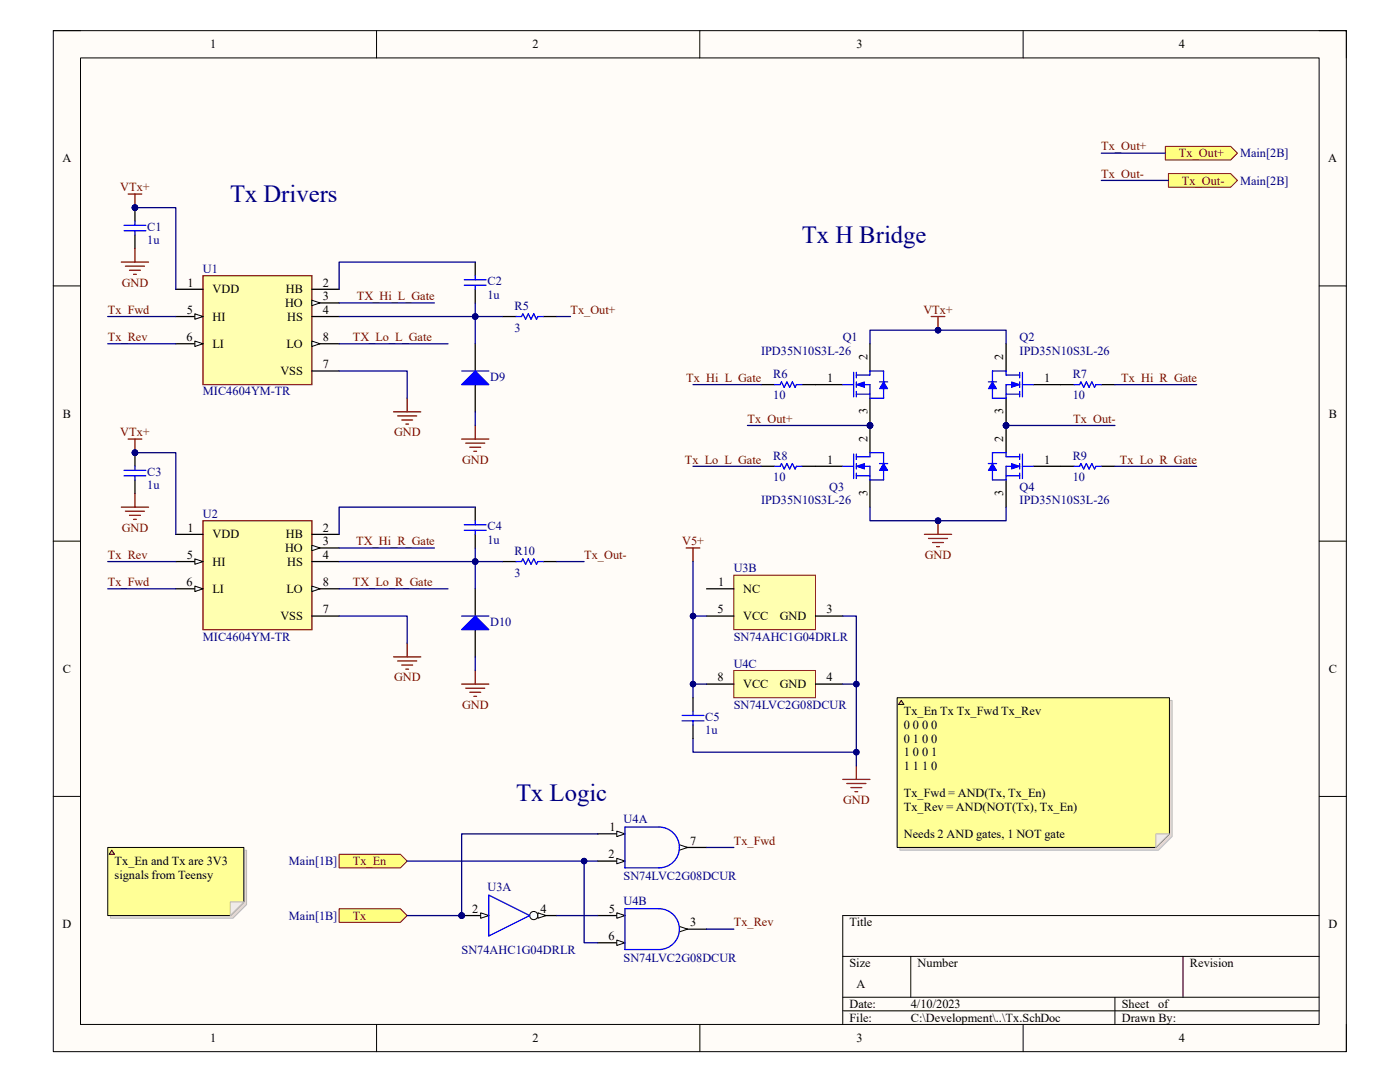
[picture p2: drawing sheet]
<svg xmlns="http://www.w3.org/2000/svg" width="279mm" height="216mm" viewBox="0 0 279 216" stroke-linecap="round" stroke-linejoin="round" font-family="sans-serif">
<path d="M10.6 6.1h258.1v203.7h-258.1z" fill-rule="evenodd" fill="#fffcf8"/>
<path d="M10.6 6.1h258.1v203.7h-258.1z" fill="none" stroke="#000" stroke-width=".2"/>
<path d="M16.1 11.6h247.2v192.8h-247.2z" fill-rule="evenodd" fill="#fffcf8"/>
<g fill="none" stroke="#000" stroke-width=".2">
<path d="M10.6 6.1h5.5M16.1 11.6h247.2v192.8h-247.2zM75.1 6.1v5.4M139.7 6.1v5.5M204.2 6.1v5.5M263.3 6.1h5.4v5.5M10.6 57h5.5M263.3 57.1h5.4M10.6 108h5.5M263.3 108h5.4M10.6 158.9h5.5M263.3 158.9h5.4"/>
<path d="M168.2 190.8h95.1M168.2 199h95.1M181.8 190.8v8.2M222.5 199v5.4M236.1 190.8v8.2M263.3 182.7h-95.1v21.7M75.2 204.4v5.4M139.7 204.4v5.4M168.2 201.7h95.1M204.2 204.4v5.4M268.7 204.4v5.4"/>
</g>
<path d="M185.8 63.2h2.8M187.2 63.2v2.7" fill="none" stroke="#800000" stroke-width=".25"/>
<circle cx="187.2" cy="65.9" r=".54" fill="#000080"/>
<circle cx="187.2" cy="65.9" r=".54" fill="none" stroke="#000080" stroke-width=".2"/>
<path d="M184.5 106.6h5.4M185.3 107.4h3.8M186.1 108.3h2.2M186.9 109.1h.6M187.2 103.9v2.7" fill="none" stroke="#800000" stroke-width=".25"/>
<circle cx="187.2" cy="103.9" r=".54" fill="#000080"/>
<circle cx="187.2" cy="103.9" r=".54" fill="none" stroke="#000080" stroke-width=".2"/>
<path d="M67.7 170.5h12.2l1.4 1.3-1.4 1.4h-12.2z" fill-rule="evenodd" fill="#ffff80"/>
<path d="M67.7 170.5h12.2l1.4 1.3-1.4 1.4h-12.2z" fill="none" stroke="#800000" stroke-width=".2"/>
<path d="M67.7 181.3h12.2l1.4 1.4-1.4 1.3h-12.2z" fill-rule="evenodd" fill="#ffff80"/>
<path d="M67.7 181.3h12.2l1.4 1.4-1.4 1.3h-12.2z" fill="none" stroke="#800000" stroke-width=".2"/>
<path d="M40.5 55h21.7v21.7h-21.7z" fill-rule="evenodd" fill="#ffffb0"/>
<path d="M40.5 55h21.7v21.7h-21.7z" fill="none" stroke="#800000" stroke-width=".25"/>
<path d="M35.1 57.7h5.4M62.2 57.7h5.5M62.2 60.4h5.5" fill="none" stroke="#000" stroke-width=".25"/>
<path d="M62.2 59.9l1.7 .5-1.7 .6z" fill="#f8fcff"/>
<path d="M62.2 59.9l1.7 .5-1.7 .6z" fill="none" stroke="#000" stroke-width=".2"/>
<path d="M62.2 63.2h5.5M62.2 68.6h5.5" fill="none" stroke="#000" stroke-width=".25"/>
<path d="M62.2 68.1l1.7 .5-1.7 .5z" fill="#f8fcff"/>
<path d="M62.2 68.1l1.7 .5-1.7 .5z" fill="none" stroke="#000" stroke-width=".2"/>
<path d="M35.1 63.2h5.4M62.2 74h5.5" fill="none" stroke="#000" stroke-width=".25"/>
<path d="M38.9 62.6l1.6 .6-1.6 .5z" fill="#f8fcff"/>
<path d="M38.9 62.6l1.6 .6-1.6 .5z" fill="none" stroke="#000" stroke-width=".2"/>
<path d="M35.1 68.6h5.4" fill="none" stroke="#000" stroke-width=".25"/>
<path d="M38.9 68.1l1.6 .5-1.6 .5z" fill="#f8fcff"/>
<path d="M38.9 68.1l1.6 .5-1.6 .5z" fill="none" stroke="#000" stroke-width=".2"/>
<path d="M25.6 38.7h2.7M26.9 38.7v2.7" fill="none" stroke="#800000" stroke-width=".25"/>
<circle cx="26.9" cy="41.4" r=".54" fill="#000080"/>
<circle cx="26.9" cy="41.4" r=".54" fill="none" stroke="#000080" stroke-width=".2"/>
<path d="M81.3 79.5v2.7M78.5 82.2h5.5M79.4 83h3.8M80.2 83.8h2.1M81 84.6h.5" fill="none" stroke="#800000" stroke-width=".25"/>
<path d="M232.6 29.2h13l1.4 1.4-1.4 1.3h-13z" fill-rule="evenodd" fill="#ffff80"/>
<path d="M232.6 29.2h13l1.4 1.4-1.4 1.3h-13z" fill="none" stroke="#800000" stroke-width=".2"/>
<path d="M233.2 34.6h12.4l1.4 1.4-1.4 1.4h-12.4z" fill-rule="evenodd" fill="#ffff80"/>
<path d="M233.2 34.6h12.4l1.4 1.4-1.4 1.4h-12.4z" fill="none" stroke="#800000" stroke-width=".2"/>
<path d="M94.8 68.6v5.4M94.8 76.7v5.5" fill="none" stroke="#000" stroke-width=".25"/>
<path d="M94.8 74l2.8 2.7h-5.5z" fill="#00f"/>
<path d="M92.1 74h5.5M94.8 74l2.8 2.7h-5.5zM103 63.2h1.1l.3-.6 .5 1.1 .5-1.1 .6 1.1 .5-1.1 .6 1.1 .2-.5h1.1" fill="none" stroke="#00f" stroke-width=".25"/>
<path d="M92.1 87.6h5.5M92.9 88.4h3.8M93.8 89.2h2.1M94.6 90.1h.5M94.8 84.9v2.7" fill="none" stroke="#800000" stroke-width=".25"/>
<path d="M100.3 63.2h2.7M108.4 63.2h2.7" fill="none" stroke="#000" stroke-width=".25"/>
<path d="M40.5 103.9h21.7v21.7h-21.7z" fill-rule="evenodd" fill="#ffffb0"/>
<path d="M40.5 103.9h21.7v21.7h-21.7z" fill="none" stroke="#800000" stroke-width=".25"/>
<path d="M35.1 106.6h5.4M62.2 106.6h5.5M62.2 109.3h5.5" fill="none" stroke="#000" stroke-width=".25"/>
<path d="M62.2 108.8l1.7 .5-1.7 .6z" fill="#f8fcff"/>
<path d="M62.2 108.8l1.7 .5-1.7 .6z" fill="none" stroke="#000" stroke-width=".2"/>
<path d="M62.2 112.1h5.5M62.2 117.5h5.5" fill="none" stroke="#000" stroke-width=".25"/>
<path d="M62.2 116.9l1.7 .6-1.7 .5z" fill="#f8fcff"/>
<path d="M62.2 116.9l1.7 .6-1.7 .5z" fill="none" stroke="#000" stroke-width=".2"/>
<path d="M35.1 112.1h5.4M62.2 122.9h5.5" fill="none" stroke="#000" stroke-width=".25"/>
<path d="M38.9 111.5l1.6 .6-1.6 .5z" fill="#f8fcff"/>
<path d="M38.9 111.5l1.6 .6-1.6 .5z" fill="none" stroke="#000" stroke-width=".2"/>
<path d="M35.1 117.5h5.4" fill="none" stroke="#000" stroke-width=".25"/>
<path d="M38.9 116.9l1.6 .6-1.6 .5z" fill="#f8fcff"/>
<path d="M38.9 116.9l1.6 .6-1.6 .5z" fill="none" stroke="#000" stroke-width=".2"/>
<path d="M25.6 87.6h2.7M26.9 87.6v2.7" fill="none" stroke="#800000" stroke-width=".25"/>
<circle cx="26.9" cy="90.3" r=".54" fill="#000080"/>
<circle cx="26.9" cy="90.3" r=".54" fill="none" stroke="#000080" stroke-width=".2"/>
<path d="M78.5 131.1h5.5M79.4 131.9h3.8M80.2 132.7h2.1M81 133.5h.5M81.3 128.4v2.7" fill="none" stroke="#800000" stroke-width=".25"/>
<path d="M94.8 117.5v5.4M94.8 125.6v5.5" fill="none" stroke="#000" stroke-width=".25"/>
<path d="M92.1 125.6l2.7-2.7 2.8 2.7z" fill="#00f"/>
<path d="M103 112.1h1.1l.3-.6 .5 1.1 .5-1.1 .6 1.1 .5-1.1 .6 1.1 .2-.5h1.1M92.1 125.6l2.7-2.7 2.8 2.7zM92.1 122.9h5.5" fill="none" stroke="#00f" stroke-width=".25"/>
<path d="M92.1 136.5h5.5M92.9 137.3h3.8M93.8 138.1h2.1M94.6 138.9h.5M94.8 133.8v2.7" fill="none" stroke="#800000" stroke-width=".25"/>
<path d="M100.3 112.1h2.7M108.4 112.1h2.7" fill="none" stroke="#000" stroke-width=".25"/>
<circle cx="173.6" cy="84.9" r=".54" fill="#000080"/>
<circle cx="173.6" cy="84.9" r=".54" fill="none" stroke="#000080" stroke-width=".2"/>
<path d="M162.8 76.7h5.4M173.6 68.6v5.4M173.6 79.5v5.4" fill="none" stroke="#000" stroke-width=".25"/>
<circle cx="173.6" cy="84.9" r=".54" fill="#000080"/>
<circle cx="173.6" cy="84.9" r=".54" fill="none" stroke="#000080" stroke-width=".2"/>
<path d="M168.2 76.7h2.2M170.4 74.3v4.9M170.9 74.8h2.7M170.9 76.8h2.7v2.7M170.9 78.6h2.7M170.9 74.3v1.1M170.9 76.2v1.1M170.9 78.1v1.1" fill="none" stroke="#00f" stroke-width=".25"/>
<path d="M170.9 76.7l1.6-.5v1.1z" fill="#00f"/>
<path d="M170.9 76.7l1.6-.5v1.1z" fill="none" stroke="#00f" stroke-width=".2"/>
<path d="M173.6 74.8v-.8h2.7v2.2M176.3 77.6v1.9h-2.7" fill="none" stroke="#00f" stroke-width=".25"/>
<path d="M176.3 76.2l.9 1.4h-1.7z" fill="#00f"/>
<path d="M176.3 76.2l.9 1.4h-1.7z" fill="none" stroke="#00f" stroke-width=".2"/>
<path d="M175.5 76.2h1.7" fill="none" stroke="#00f" stroke-width=".25"/>
<circle cx="173.6" cy="84.9" r=".54" fill="#000080"/>
<circle cx="173.6" cy="84.9" r=".54" fill="none" stroke="#000080" stroke-width=".2"/>
<path d="M162.8 93h5.4M173.6 84.9v5.4" fill="none" stroke="#000" stroke-width=".25"/>
<circle cx="173.6" cy="84.9" r=".54" fill="#000080"/>
<circle cx="173.6" cy="84.9" r=".54" fill="none" stroke="#000080" stroke-width=".2"/>
<path d="M173.6 95.8v5.4" fill="none" stroke="#000" stroke-width=".25"/>
<path d="M168.2 93h2.2M170.4 90.6v4.9M170.9 91.1h2.7M170.9 93h2.7v2.8M170.9 94.9h2.7M170.9 90.6v1.1M170.9 92.5v1.1M170.9 94.4v1.1" fill="none" stroke="#00f" stroke-width=".25"/>
<path d="M170.9 93l1.6-.5v1.1z" fill="#00f"/>
<path d="M170.9 93l1.6-.5v1.1z" fill="none" stroke="#00f" stroke-width=".2"/>
<path d="M173.6 91.1v-.8h2.7v2.2M176.3 93.9v1.9h-2.7" fill="none" stroke="#00f" stroke-width=".25"/>
<path d="M176.3 92.5l.9 1.4h-1.7z" fill="#00f"/>
<path d="M176.3 92.5l.9 1.4h-1.7z" fill="none" stroke="#00f" stroke-width=".2"/>
<path d="M175.5 92.5h1.7" fill="none" stroke="#00f" stroke-width=".25"/>
<circle cx="200.8" cy="84.9" r=".54" fill="#000080"/>
<circle cx="200.8" cy="84.9" r=".54" fill="none" stroke="#000080" stroke-width=".2"/>
<path d="M200.8 68.6v5.4M200.8 79.5v5.4M206.2 76.8h5.4" fill="none" stroke="#000" stroke-width=".25"/>
<circle cx="200.8" cy="84.9" r=".54" fill="#000080"/>
<circle cx="200.8" cy="84.9" r=".54" fill="none" stroke="#000080" stroke-width=".2"/>
<path d="M200.8 74.8h2.7M200.8 78.6h2.7M203.5 76.8h-2.7v2.7M203.5 74.3v1.1M203.5 76.2v1.1M203.5 78.1v1.1M204 76.8h2.2M204 74.3v4.9" fill="none" stroke="#00f" stroke-width=".25"/>
<path d="M201.9 76.2l1.6 .6-1.6 .5z" fill="#00f"/>
<path d="M201.9 76.2l1.6 .6-1.6 .5z" fill="none" stroke="#00f" stroke-width=".2"/>
<path d="M198.1 77.6v1.9h2.7M200.8 74.8v-.8h-2.7v2.2" fill="none" stroke="#00f" stroke-width=".25"/>
<path d="M198.1 76.2l.8 1.4h-1.6z" fill="#00f"/>
<path d="M198.1 76.2l.8 1.4h-1.6z" fill="none" stroke="#00f" stroke-width=".2"/>
<path d="M197.3 76.2h1.6" fill="none" stroke="#00f" stroke-width=".25"/>
<circle cx="200.8" cy="84.9" r=".54" fill="#000080"/>
<circle cx="200.8" cy="84.9" r=".54" fill="none" stroke="#000080" stroke-width=".2"/>
<path d="M200.8 84.9v5.4M206.2 93h5.4" fill="none" stroke="#000" stroke-width=".25"/>
<circle cx="200.8" cy="84.9" r=".54" fill="#000080"/>
<circle cx="200.8" cy="84.9" r=".54" fill="none" stroke="#000080" stroke-width=".2"/>
<path d="M200.8 95.8v5.4" fill="none" stroke="#000" stroke-width=".25"/>
<path d="M200.8 91.1h2.7M200.8 94.9h2.7M203.5 93h-2.7v2.8M203.5 90.6v1.1M203.5 92.5v1.1M203.5 94.4v1.1M204 93h2.2M204 90.6v4.9" fill="none" stroke="#00f" stroke-width=".25"/>
<path d="M201.9 92.5l1.6 .5-1.6 .6z" fill="#00f"/>
<path d="M201.9 92.5l1.6 .5-1.6 .6z" fill="none" stroke="#00f" stroke-width=".2"/>
<path d="M198.1 93.9v1.9h2.7M200.8 91.1v-.8h-2.7v2.2" fill="none" stroke="#00f" stroke-width=".25"/>
<path d="M198.1 92.5l.8 1.4h-1.6z" fill="#00f"/>
<path d="M198.1 92.5l.8 1.4h-1.6z" fill="none" stroke="#00f" stroke-width=".2"/>
<path d="M154.6 76.7h1.1l.3-.5 .5 1.1 .5-1.1 .6 1.1 .5-1.1 .6 1.1 .3-.6h1M214.4 76.8h1.1l.2-.6 .6 1.1 .5-1.1 .5 1.1 .6-1.1 .5 1.1 .3-.5h1.1M154.6 93h1.1l.3-.5 .5 1.1 .5-1.1 .6 1.1 .5-1.1 .6 1.1 .3-.6h1M197.3 92.5h1.6M214.4 93h1.1l.2-.5 .6 1.1 .5-1.1 .5 1.1 .6-1.1 .5 1.1 .3-.6h1.1" fill="none" stroke="#00f" stroke-width=".25"/>
<path d="M151.9 76.7h2.7M160 76.7h2.8M211.6 76.8h2.8M219.8 76.8h2.7M151.9 93h2.7M160 93h2.8M211.6 93h2.8M219.8 93h2.7" fill="none" stroke="#000" stroke-width=".25"/>
<circle cx="92.1" cy="182.7" r=".54" fill="#000080"/>
<circle cx="92.1" cy="182.7" r=".54" fill="none" stroke="#000080" stroke-width=".2"/>
<path d="M105.7 182.7h5.4" fill="none" stroke="#000" stroke-width=".25"/>
<circle cx="106.5" cy="182.7" r=".82" fill="#f8fcff"/>
<circle cx="106.5" cy="182.7" r=".81" fill="none" stroke="#000" stroke-width=".2"/>
<path d="M107.3 182.1l1.7 .6-1.7 .5z" fill="#f8fcff"/>
<path d="M107.3 182.1l1.7 .6-1.7 .5z" fill="none" stroke="#000" stroke-width=".2"/>
<path d="M92.1 182.7h5.5" fill="none" stroke="#000" stroke-width=".25"/>
<path d="M95.9 182.1l1.7 .6-1.7 .5z" fill="#f8fcff"/>
<path d="M95.9 182.1l1.7 .6-1.7 .5z" fill="none" stroke="#000" stroke-width=".2"/>
<circle cx="92.1" cy="182.7" r=".54" fill="#000080"/>
<circle cx="92.1" cy="182.7" r=".54" fill="none" stroke="#000080" stroke-width=".2"/>
<path d="M97.6 178.6l8.1 4.1-8.1 4.1z" fill="none" stroke="#00f" stroke-width=".25"/>
<path d="M146.5 114.8h16.3v10.8h-16.3z" fill-rule="evenodd" fill="#ffffb0"/>
<path d="M146.5 114.8h16.3v10.8h-16.3z" fill="none" stroke="#800000" stroke-width=".2"/>
<path d="M141 117.5h5.5M141 122.9h5.5M162.8 122.9h5.4M135.6 169.1h5.4" fill="none" stroke="#000" stroke-width=".25"/>
<path d="M135.6 168.6l1.6 .5-1.6 .5z" fill="#f8fcff"/>
<path d="M135.6 168.6l1.6 .5-1.6 .5z" fill="none" stroke="#000" stroke-width=".2"/>
<path d="M119.3 166.4h5.4" fill="none" stroke="#000" stroke-width=".25"/>
<path d="M123.1 165.8l1.6 .6-1.6 .5z" fill="#f8fcff"/>
<path d="M123.1 165.8l1.6 .6-1.6 .5z" fill="none" stroke="#000" stroke-width=".2"/>
<path d="M119.3 171.8h5.4" fill="none" stroke="#000" stroke-width=".25"/>
<path d="M123.1 171.3l1.6 .5-1.6 .6z" fill="#f8fcff"/>
<path d="M123.1 171.3l1.6 .5-1.6 .6z" fill="none" stroke="#000" stroke-width=".2"/>
<path d="M124.7 165h6.8a4.1 4.1 0 0 1 4.1 4.1 4.1 4.1 0 0 1-4.1 4.1h-6.8z" fill="none" stroke="#00f" stroke-width=".25"/>
<path d="M135.6 185.4h5.4" fill="none" stroke="#000" stroke-width=".25"/>
<path d="M135.6 184.9l1.6 .5-1.6 .5z" fill="#f8fcff"/>
<path d="M135.6 184.9l1.6 .5-1.6 .5z" fill="none" stroke="#000" stroke-width=".2"/>
<path d="M119.3 182.7h5.4" fill="none" stroke="#000" stroke-width=".25"/>
<path d="M123.1 182.1l1.6 .6-1.6 .5z" fill="#f8fcff"/>
<path d="M123.1 182.1l1.6 .6-1.6 .5z" fill="none" stroke="#000" stroke-width=".2"/>
<path d="M119.3 188.1h5.4" fill="none" stroke="#000" stroke-width=".25"/>
<path d="M123.1 187.6l1.6 .5-1.6 .6z" fill="#f8fcff"/>
<path d="M123.1 187.6l1.6 .5-1.6 .6z" fill="none" stroke="#000" stroke-width=".2"/>
<path d="M124.7 181.3h6.8a4.1 4.1 0 0 1 4.1 4.1 4.1 4.1 0 0 1-4.1 4.1h-6.8z" fill="none" stroke="#00f" stroke-width=".25"/>
<path d="M146.5 133.8h16.3v5.4h-16.3z" fill-rule="evenodd" fill="#ffffb0"/>
<path d="M146.5 133.8h16.3v5.4h-16.3z" fill="none" stroke="#800000" stroke-width=".2"/>
<path d="M94.8 52.3v2.7M94.8 57.7v2.7M94.8 101.2v2.7M94.8 106.6v2.7M141 136.5h5.5M162.8 136.5h5.4" fill="none" stroke="#000" stroke-width=".25"/>
<path d="M136.9 109.3h2.8M138.3 109.3v2.8M168.2 155.5h5.4M169 156.3h3.8M169.8 157.2h2.2M170.6 158h.6M170.9 152.8v2.7" fill="none" stroke="#800000" stroke-width=".25"/>
<path d="M92.7 55.8h4.3M92.7 56.9h4.3M94.8 55v.8M94.8 56.9v.8M92.7 104.7h4.3M92.7 105.8h4.3M94.8 103.9v.8M94.8 105.8v.8" fill="none" stroke="#00f" stroke-width=".25"/>
<circle cx="26.9" cy="90.3" r=".54" fill="#000080"/>
<circle cx="26.9" cy="90.3" r=".54" fill="none" stroke="#000080" stroke-width=".2"/>
<path d="M26.9 90.3v2.7M26.9 95.8v2.7" fill="none" stroke="#000" stroke-width=".25"/>
<circle cx="26.9" cy="90.3" r=".54" fill="#000080"/>
<circle cx="26.9" cy="90.3" r=".54" fill="none" stroke="#000080" stroke-width=".2"/>
<path d="M24.8 93.9h4.3M24.8 94.9h4.3M26.9 93v.9M26.9 94.9v.9" fill="none" stroke="#00f" stroke-width=".25"/>
<circle cx="26.9" cy="41.4" r=".54" fill="#000080"/>
<circle cx="26.9" cy="41.4" r=".54" fill="none" stroke="#000080" stroke-width=".2"/>
<path d="M26.9 41.4v2.7M26.9 46.9v2.7" fill="none" stroke="#000" stroke-width=".25"/>
<circle cx="26.9" cy="41.4" r=".54" fill="#000080"/>
<circle cx="26.9" cy="41.4" r=".54" fill="none" stroke="#000080" stroke-width=".2"/>
<path d="M24.8 45h4.3M24.8 46h4.3M26.9 44.1v.9M26.9 46v.9" fill="none" stroke="#00f" stroke-width=".25"/>
<path d="M24.2 52.3h5.4M25 53.1h3.8M25.8 53.9h2.2M26.7 54.7h.5M26.9 49.6v2.7M26.9 98.5v2.7M24.2 101.2h5.4M25 102h3.8M25.8 102.8h2.2M26.7 103.6h.5" fill="none" stroke="#800000" stroke-width=".25"/>
<path d="M187.2 65.9h13.6v2.7" fill="none" stroke="#000080" stroke-width=".25"/>
<circle cx="187.2" cy="65.9" r=".54" fill="#000080"/>
<circle cx="187.2" cy="65.9" r=".54" fill="none" stroke="#000080" stroke-width=".2"/>
<path d="M200.8 101.2v2.7h-13.6" fill="none" stroke="#000080" stroke-width=".25"/>
<circle cx="187.2" cy="103.9" r=".54" fill="#000080"/>
<circle cx="187.2" cy="103.9" r=".54" fill="none" stroke="#000080" stroke-width=".2"/>
<path d="M119.3 171.8h-2.7v16.3h2.7" fill="none" stroke="#000080" stroke-width=".25"/>
<circle cx="116.6" cy="171.8" r=".54" fill="#000080"/>
<circle cx="116.6" cy="171.8" r=".54" fill="none" stroke="#000080" stroke-width=".2"/>
<path d="M119.3 166.4h-27.2v16.3" fill="none" stroke="#000080" stroke-width=".25"/>
<circle cx="92.1" cy="182.7" r=".54" fill="#000080"/>
<circle cx="92.1" cy="182.7" r=".54" fill="none" stroke="#000080" stroke-width=".2"/>
<path d="M81.3 182.7h10.8" fill="none" stroke="#000080" stroke-width=".25"/>
<circle cx="92.1" cy="182.7" r=".54" fill="#000080"/>
<circle cx="92.1" cy="182.7" r=".54" fill="none" stroke="#000080" stroke-width=".2"/>
<path d="M26.9 41.4h8.2v16.3" fill="none" stroke="#000080" stroke-width=".25"/>
<circle cx="26.9" cy="41.4" r=".54" fill="#000080"/>
<circle cx="26.9" cy="41.4" r=".54" fill="none" stroke="#000080" stroke-width=".2"/>
<path d="M94.8 52.3h-27.1v5.4M21.5 68.6h13.6M21.5 63.2h13.6M67.7 74h13.6v5.5M67.7 68.6h21.7M67.7 60.4h19M81.3 171.8h35.3" fill="none" stroke="#000080" stroke-width=".25"/>
<circle cx="116.6" cy="171.8" r=".54" fill="#000080"/>
<circle cx="116.6" cy="171.8" r=".54" fill="none" stroke="#000080" stroke-width=".2"/>
<path d="M149.2 84.9h24.4" fill="none" stroke="#000080" stroke-width=".25"/>
<circle cx="173.6" cy="84.9" r=".54" fill="#000080"/>
<circle cx="173.6" cy="84.9" r=".54" fill="none" stroke="#000080" stroke-width=".2"/>
<path d="M187.2 65.9h-13.6v2.7" fill="none" stroke="#000080" stroke-width=".25"/>
<circle cx="187.2" cy="65.9" r=".54" fill="#000080"/>
<circle cx="187.2" cy="65.9" r=".54" fill="none" stroke="#000080" stroke-width=".2"/>
<path d="M219.8 30.6h12.8M219.8 36h13.4M94.8 82.2v2.7M138.3 93h13.6M200.8 84.9h21.7" fill="none" stroke="#000080" stroke-width=".25"/>
<circle cx="200.8" cy="84.9" r=".54" fill="#000080"/>
<circle cx="200.8" cy="84.9" r=".54" fill="none" stroke="#000080" stroke-width=".2"/>
<path d="M94.8 60.4v8.2" fill="none" stroke="#000080" stroke-width=".25"/>
<circle cx="94.8" cy="63.2" r=".54" fill="#000080"/>
<circle cx="94.8" cy="63.2" r=".54" fill="none" stroke="#000080" stroke-width=".2"/>
<path d="M67.7 63.2h27.1" fill="none" stroke="#000080" stroke-width=".25"/>
<circle cx="94.8" cy="63.2" r=".54" fill="#000080"/>
<circle cx="94.8" cy="63.2" r=".54" fill="none" stroke="#000080" stroke-width=".2"/>
<path d="M94.8 63.2h5.5" fill="none" stroke="#000080" stroke-width=".25"/>
<circle cx="94.8" cy="63.2" r=".54" fill="#000080"/>
<circle cx="94.8" cy="63.2" r=".54" fill="none" stroke="#000080" stroke-width=".2"/>
<path d="M111.1 63.2h2.8M26.9 90.3h8.2v16.3" fill="none" stroke="#000080" stroke-width=".25"/>
<circle cx="26.9" cy="90.3" r=".54" fill="#000080"/>
<circle cx="26.9" cy="90.3" r=".54" fill="none" stroke="#000080" stroke-width=".2"/>
<path d="M21.5 117.5h13.6M21.5 112.1h13.6M67.7 117.5h21.7M67.7 109.3h19M94.8 101.2h-27.1v5.4M94.8 109.3v8.2M67.7 122.9h13.6v5.5M94.8 131.1v2.7" fill="none" stroke="#000080" stroke-width=".25"/>
<circle cx="94.8" cy="112.1" r=".54" fill="#000080"/>
<circle cx="94.8" cy="112.1" r=".54" fill="none" stroke="#000080" stroke-width=".2"/>
<path d="M67.7 112.1h27.1" fill="none" stroke="#000080" stroke-width=".25"/>
<circle cx="94.8" cy="112.1" r=".54" fill="#000080"/>
<circle cx="94.8" cy="112.1" r=".54" fill="none" stroke="#000080" stroke-width=".2"/>
<path d="M94.8 112.1h5.5" fill="none" stroke="#000080" stroke-width=".25"/>
<circle cx="94.8" cy="112.1" r=".54" fill="#000080"/>
<circle cx="94.8" cy="112.1" r=".54" fill="none" stroke="#000080" stroke-width=".2"/>
<path d="M138.3 76.7h13.6M222.5 76.8h16.3M222.5 93h16.3M111.1 112.1h5.5M173.6 101.2v2.7h13.6" fill="none" stroke="#000080" stroke-width=".25"/>
<circle cx="187.2" cy="103.9" r=".54" fill="#000080"/>
<circle cx="187.2" cy="103.9" r=".54" fill="none" stroke="#000080" stroke-width=".2"/>
<path d="M168.2 136.5h2.7M141 169.1h5.5M111.1 182.7h8.2M141 185.4h5.5" fill="none" stroke="#000080" stroke-width=".25"/>
<circle cx="170.9" cy="136.5" r=".54" fill="#000080"/>
<circle cx="170.9" cy="136.5" r=".54" fill="none" stroke="#000080" stroke-width=".2"/>
<path d="M138.3 122.9h2.7" fill="none" stroke="#000080" stroke-width=".25"/>
<circle cx="138.3" cy="122.9" r=".54" fill="#000080"/>
<circle cx="138.3" cy="122.9" r=".54" fill="none" stroke="#000080" stroke-width=".2"/>
<path d="M138.3 112.1v24.4h2.7" fill="none" stroke="#000080" stroke-width=".25"/>
<circle cx="138.3" cy="122.9" r=".54" fill="#000080"/>
<circle cx="138.3" cy="122.9" r=".54" fill="none" stroke="#000080" stroke-width=".2"/>
<circle cx="138.3" cy="136.5" r=".54" fill="#000080"/>
<circle cx="138.3" cy="136.5" r=".54" fill="none" stroke="#000080" stroke-width=".2"/>
<path d="M138.3 136.5v2.7" fill="none" stroke="#000080" stroke-width=".25"/>
<circle cx="138.3" cy="136.5" r=".54" fill="#000080"/>
<circle cx="138.3" cy="136.5" r=".54" fill="none" stroke="#000080" stroke-width=".2"/>
<path d="M168.2 122.9h2.7v29.9" fill="none" stroke="#000080" stroke-width=".25"/>
<circle cx="170.9" cy="136.5" r=".54" fill="#000080"/>
<circle cx="170.9" cy="136.5" r=".54" fill="none" stroke="#000080" stroke-width=".2"/>
<circle cx="170.9" cy="150.1" r=".54" fill="#000080"/>
<circle cx="170.9" cy="150.1" r=".54" fill="none" stroke="#000080" stroke-width=".2"/>
<path d="M138.3 147.4v2.7h32.6" fill="none" stroke="#000080" stroke-width=".25"/>
<circle cx="170.9" cy="150.1" r=".54" fill="#000080"/>
<circle cx="170.9" cy="150.1" r=".54" fill="none" stroke="#000080" stroke-width=".2"/>
<path d="M138.3 139.2v2.7M138.3 144.7v2.7" fill="none" stroke="#000" stroke-width=".25"/>
<path d="M136.1 142.8h4.4M136.1 143.8h4.4M138.3 141.9v.9M138.3 143.8v.9" fill="none" stroke="#00f" stroke-width=".25"/>
<path d="M179.6 139.8h54.3v27.1l-2.7 2.8h-51.6z" fill-rule="evenodd" fill="#e0ddd7"/>
<path d="M179.6 139.8h54.3v27.1l-2.7 2.8h-51.6z" fill="none" stroke="#bfbdba" stroke-width=".2"/>
<path d="M179 139.2h54.4v27.2l-2.7 2.7h-51.7z" fill-rule="evenodd" fill="#ffff96"/>
<path d="M179 139.2h54.4v27.2l-2.7 2.7h-51.7z" fill="none" stroke="#000" stroke-width=".2"/>
<path d="M230.7 166.4h2.7l-2.7 2.7z" fill="#f2f0d8"/>
<path d="M230.7 166.4h2.7l-2.7 2.7z" fill="none" stroke="#bfbdba" stroke-width=".2"/>
<path d="M179.9 139.8l.5 .8h-1.1z" fill="#ffcc78"/>
<path d="M179.9 139.8l.5 .8h-1.1z" fill="none" stroke="#300" stroke-width=".2"/>
<path d="M22 169.7h27.2v10.8l-2.7 2.7h-24.5z" fill-rule="evenodd" fill="#e0ddd7"/>
<path d="M22 169.7h27.2v10.8l-2.7 2.7h-24.5z" fill="none" stroke="#bfbdba" stroke-width=".2"/>
<path d="M21.5 169.1h27.2v10.9l-2.7 2.7h-24.5z" fill-rule="evenodd" fill="#ffff96"/>
<path d="M21.5 169.1h27.2v10.9l-2.7 2.7h-24.5z" fill="none" stroke="#000" stroke-width=".2"/>
<path d="M46 180h2.7l-2.7 2.7z" fill="#f2f0d8"/>
<path d="M46 180h2.7l-2.7 2.7z" fill="none" stroke="#bfbdba" stroke-width=".2"/>
<path d="M22.3 169.6l.6 .9h-1.1z" fill="#ffcc78"/>
<path d="M22.3 169.6l.6 .9h-1.1z" fill="none" stroke="#300" stroke-width=".2"/>
<g font-size="4.9" fill="#000080">
<text x="45.9" y="40.3">Tx Drivers</text>
<text x="160" y="48.5">Tx H Bridge</text>
<text x="103" y="159.9">Tx Logic</text>
</g>
<g font-size="2.5">
<text x="42" y="9.7">1</text>
<text x="106.3" y="9.7">2</text>
<text x="170.9" y="9.7">3</text>
<text x="235.3" y="9.7">4</text>
<text x="12.5" y="32.4">A</text>
<text x="265.1" y="32.4">A</text>
<text x="37.4" y="57.2">1</text>
<text x="42.4" y="58.5">VDD</text>
<text x="57.1" y="58.5">HB</text>
<text x="64.4" y="57.2">2</text>
<text x="64.4" y="59.9">3</text>
<text x="37.3" y="62.6">5</text>
<text x="42.4" y="64">HI</text>
<text x="56.9" y="61.3">HO</text>
<text x="57.3" y="64">HS</text>
<text x="64.4" y="62.6">4</text>
<text x="37.2" y="68">6</text>
<text x="42.4" y="69.4">LI</text>
<text x="57.1" y="69.4">LO</text>
<text x="64.4" y="68">8</text>
<text x="173.1" y="71.8" transform="rotate(-90 173.1 71.8)">2</text>
<text x="200.2" y="71.8" transform="rotate(-90 200.2 71.8)">2</text>
<text x="56" y="74.8">VSS</text>
<text x="64.4" y="73.5">7</text>
<text x="165.1" y="76.2">1</text>
<text x="208.4" y="76.2">1</text>
<text x="12.6" y="83.3">B</text>
<text x="173.1" y="82.6" transform="rotate(-90 173.1 82.6)">3</text>
<text x="200.2" y="82.6" transform="rotate(-90 200.2 82.6)">3</text>
<text x="265.2" y="83.3">B</text>
<text x="173.1" y="88.1" transform="rotate(-90 173.1 88.1)">2</text>
<text x="200.2" y="88.1" transform="rotate(-90 200.2 88.1)">2</text>
<text x="165.1" y="92.5">1</text>
<text x="208.4" y="92.5">1</text>
<text x="173.1" y="98.9" transform="rotate(-90 173.1 98.9)">3</text>
<text x="200.2" y="98.9" transform="rotate(-90 200.2 98.9)">3</text>
<text x="37.4" y="106.1">1</text>
<text x="42.4" y="107.4">VDD</text>
<text x="57.1" y="107.4">HB</text>
<text x="64.4" y="106.1">2</text>
<text x="37.3" y="111.5">5</text>
<text x="42.4" y="112.9">HI</text>
<text x="56.9" y="110.2">HO</text>
<text x="57.3" y="112.9">HS</text>
<text x="64.4" y="108.8">3</text>
<text x="64.4" y="111.5">4</text>
<text x="37.2" y="116.9">6</text>
<text x="42.4" y="118.3">LI</text>
<text x="57.1" y="118.3">LO</text>
<text x="64.4" y="116.9">8</text>
<text x="143.3" y="116.9">1</text>
<text x="148.3" y="118.3">NC</text>
<text x="56" y="123.7">VSS</text>
<text x="64.4" y="122.4">7</text>
<text x="143.2" y="122.4">5</text>
<text x="148.3" y="123.7">VCC</text>
<text x="155.6" y="123.7">GND</text>
<text x="164.9" y="122.4">3</text>
<text x="12.6" y="134.3">C</text>
<text x="143.2" y="136">8</text>
<text x="148.3" y="137.3">VCC</text>
<text x="155.6" y="137.3">GND</text>
<text x="164.9" y="136">4</text>
<text x="265.2" y="134.3">C</text>
<text x="180.4" y="142.7">Tx_En Tx Tx_Fwd Tx_Rev</text>
<text x="180.4" y="145.5">0 0 0 0</text>
<text x="180.4" y="148.2">0 1 0 0</text>
<text x="180.4" y="150.9">1 0 0 1</text>
<text x="180.4" y="153.6">1 1 1 0</text>
<text x="180.4" y="159">Tx_Fwd = AND(Tx, Tx_En)</text>
<text x="180.4" y="161.8">Tx_Rev = AND(NOT(Tx), Tx_En)</text>
<text x="121.6" y="165.9">1</text>
<text x="180.4" y="167.2">Needs 2 AND gates, 1 NOT gate</text>
<text x="22.9" y="172.6">Tx_En and Tx are 3V3</text>
<text x="121.4" y="171.3">2</text>
<text x="137.8" y="168.6">7</text>
<text x="22.9" y="175.3">signals from Teensy</text>
<text x="12.5" y="185.2">D</text>
<text x="94.2" y="182.2">2</text>
<text x="107.9" y="182.2">4</text>
<text x="121.5" y="182.2">5</text>
<text x="137.8" y="184.9">3</text>
<text x="169.5" y="184.9">Title</text>
<text x="265.1" y="185.2">D</text>
<text x="121.4" y="187.6">6</text>
<text x="169.5" y="193">Size</text>
<text x="170.9" y="197.1">A</text>
<text x="183.1" y="193">Number</text>
<text x="237.5" y="193">Revision</text>
<text x="169.5" y="201.2">Date:</text>
<text x="169.5" y="203.9">File:</text>
<text x="181.8" y="201.2">4/10/2023</text>
<text x="181.8" y="203.9">C:\Development\..\Tx.SchDoc</text>
<text x="223.9" y="201.2">Sheet</text>
<text x="223.9" y="203.9">Drawn By:</text>
<text x="231.1" y="201.2">of</text>
<text x="42" y="207.9">1</text>
<text x="106.3" y="207.9">2</text>
<text x="170.9" y="207.9">3</text>
<text x="235.3" y="207.9">4</text>
</g>
<g font-size="2.5" fill="#800000">
<text x="219.8" y="35.4">Tx_Out-</text>
<text x="219.8" y="30">Tx_Out+</text>
<text x="235.3" y="31.4">Tx_Out+</text>
<text x="24" y="38.2">VTx+</text>
<text x="235.9" y="36.8">Tx_Out-</text>
<text x="24.3" y="57.2">GND</text>
<text x="71.2" y="59.9">TX_Hi_L_Gate</text>
<text x="21.5" y="62.6">Tx_Fwd</text>
<text x="113.8" y="62.6">Tx_Out+</text>
<text x="184.3" y="62.6">VTx+</text>
<text x="21.5" y="68">Tx_Rev</text>
<text x="70.4" y="68">TX_Lo_L_Gate</text>
<text x="136.9" y="76.2">Tx_Hi_L_Gate</text>
<text x="223.7" y="76.2">Tx_Hi_R_Gate</text>
<text x="24" y="87.1">VTx+</text>
<text x="78.7" y="87.1">GND</text>
<text x="149.2" y="84.3">Tx_Out+</text>
<text x="214.2" y="84.3">Tx_Out-</text>
<text x="92.2" y="92.5">GND</text>
<text x="136.7" y="92.5">Tx_Lo_L_Gate</text>
<text x="223.5" y="92.5">Tx_Lo_R_Gate</text>
<text x="24.3" y="106.1">GND</text>
<text x="21.5" y="111.5">Tx_Rev</text>
<text x="71.1" y="108.8">TX_Hi_R_Gate</text>
<text x="116.6" y="111.5">Tx_Out-</text>
<text x="136.1" y="108.8">V5+</text>
<text x="184.6" y="111.5">GND</text>
<text x="21.5" y="116.9">Tx_Fwd</text>
<text x="70.4" y="116.9">TX_Lo_R_Gate</text>
<text x="78.7" y="136">GND</text>
<text x="92.2" y="141.4">GND</text>
<text x="168.3" y="160.4">GND</text>
<text x="70.4" y="172.6">Tx_En</text>
<text x="146.4" y="168.6">Tx_Fwd</text>
<text x="70.4" y="183.5">Tx</text>
<text x="146.4" y="184.9">Tx_Rev</text>
</g>
<g font-size="2.5" fill="#000080">
<text x="247.5" y="31.4">Main[2B]</text>
<text x="247.5" y="36.8">Main[2B]</text>
<text x="29.4" y="46.1">C1</text>
<text x="29.4" y="48.8">1u</text>
<text x="40.5" y="54.5">U1</text>
<text x="97.3" y="59.6">1u</text>
<text x="97.3" y="56.9">C2</text>
<text x="102.7" y="61.8">R5</text>
<text x="102.7" y="66.2">3</text>
<text x="151.9" y="70.8">IPD35N10S3L-26</text>
<text x="168.2" y="68">Q1</text>
<text x="203.5" y="68">Q2</text>
<text x="203.5" y="70.8">IPD35N10S3L-26</text>
<text x="97.8" y="75.9">D9</text>
<text x="154.3" y="75.4">R6</text>
<text x="214.1" y="75.4">R7</text>
<text x="40.5" y="78.9">MIC4604YM-TR</text>
<text x="154.3" y="79.7">10</text>
<text x="214.1" y="79.7">10</text>
<text x="29.4" y="95">C3</text>
<text x="154.3" y="91.7">R8</text>
<text x="214.1" y="91.7">R9</text>
<text x="29.4" y="97.7">1u</text>
<text x="151.9" y="100.6">IPD35N10S3L-26</text>
<text x="154.3" y="96">10</text>
<text x="165.5" y="97.9">Q3</text>
<text x="203.5" y="97.9">Q4</text>
<text x="203.5" y="100.6">IPD35N10S3L-26</text>
<text x="214.1" y="96">10</text>
<text x="40.5" y="103.4">U2</text>
<text x="97.3" y="105.8">C4</text>
<text x="97.3" y="108.5">1u</text>
<text x="102.7" y="110.7">R10</text>
<text x="102.7" y="115.1">3</text>
<text x="146.4" y="114.2">U3B</text>
<text x="97.8" y="124.8">D10</text>
<text x="40.5" y="127.8">MIC4604YM-TR</text>
<text x="146.4" y="127.8">SN74AHC1G04DRLR</text>
<text x="146.4" y="133.2">U4C</text>
<text x="140.8" y="143.8">C5</text>
<text x="146.4" y="141.4">SN74LVC2G08DCUR</text>
<text x="140.8" y="146.6">1u</text>
<text x="124.5" y="164.2">U4A</text>
<text x="57.7" y="172.6">Main[1B]</text>
<text x="97.3" y="177.8">U3A</text>
<text x="124.5" y="175.6">SN74LVC2G08DCUR</text>
<text x="57.7" y="183.5">Main[1B]</text>
<text x="124.5" y="180.5">U4B</text>
<text x="92.1" y="190.3">SN74AHC1G04DRLR</text>
<text x="124.5" y="191.9">SN74LVC2G08DCUR</text>
</g>
</svg>
